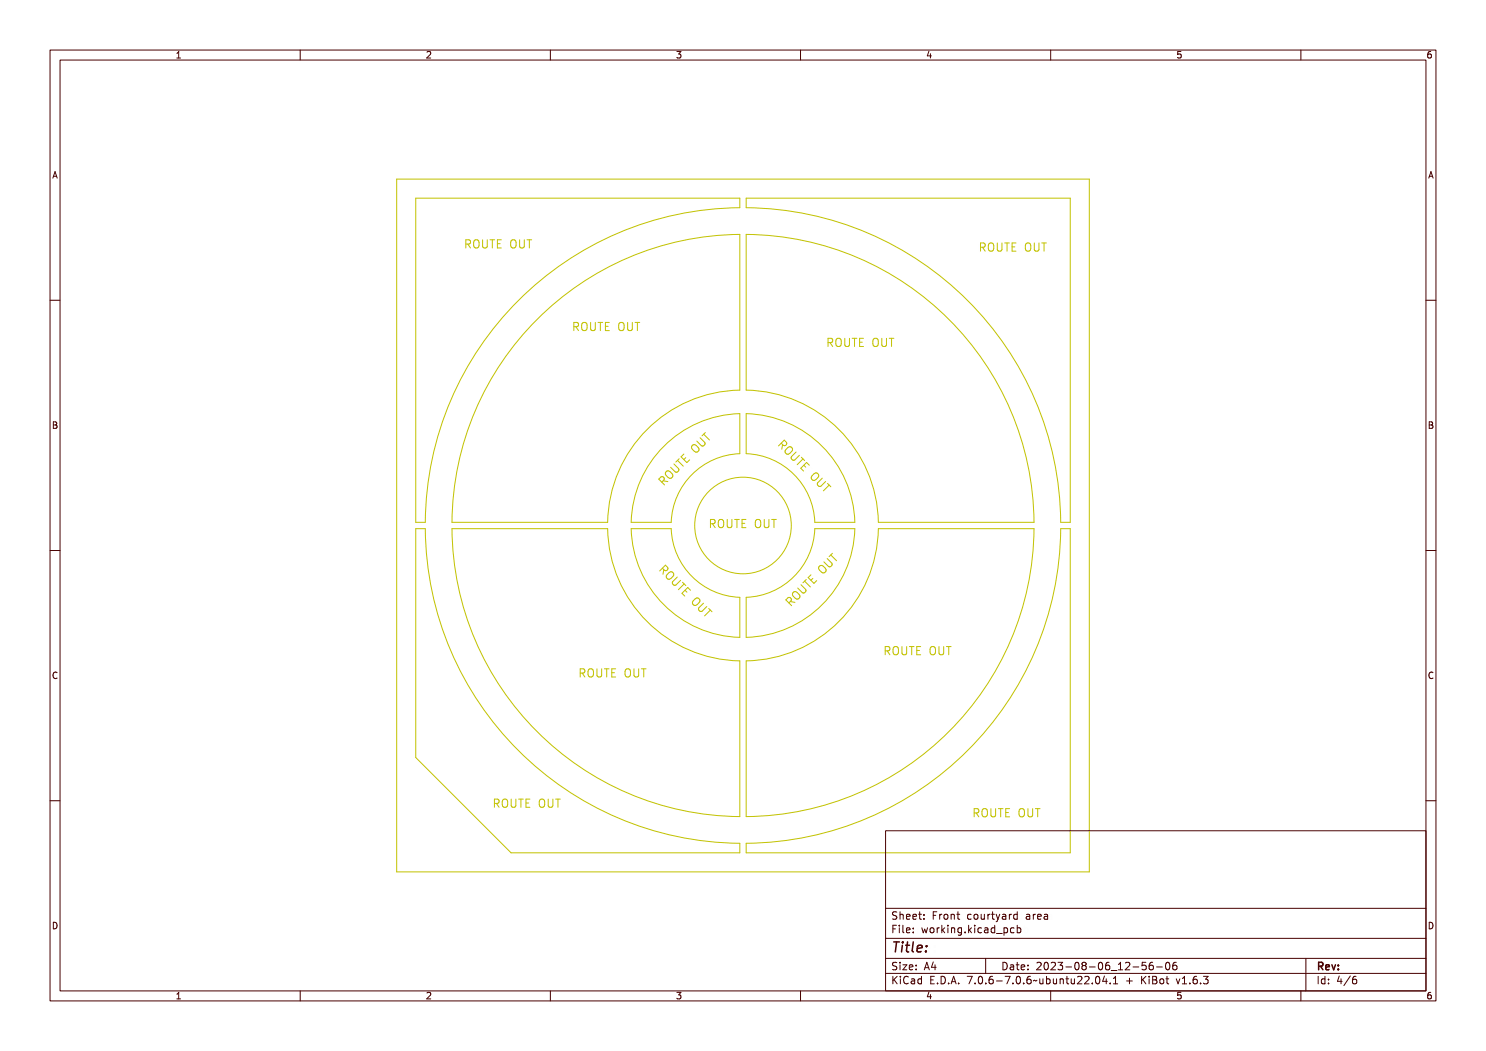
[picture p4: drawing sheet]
<svg xmlns="http://www.w3.org/2000/svg" width="297mm" height="210mm" viewBox="0 0 297 210" stroke-linecap="round" stroke-linejoin="round" font-family="sans-serif">
<g fill="none" stroke="#c2c200" stroke-width=".2">
<path d="M79.3 35.8h138.4v138.4h-138.4zM83.1 39.6h64.8v1.9a63.4 63.4 0 0 0-62.9 62.9h-1.9zM149.1 39.6h64.8v64.8h-1.9a63.4 63.4 0 0 0-62.9-62.9zM92.8 48.2a.8 .8 0 0 1 .9 .2v.4l-.3 .2 .5 .8h-.2l-.3-.6-.2-.1h-.2v.7h-.2zM93 48.3h.2a.29 .29 0 0 1 .3 .3 .29 .29 0 0 1-.3 .3h-.2zM94.3 48.2a.58 .58 0 0 1 .7 .1 .58 .58 0 0 1 .1 .7 .58 .58 0 0 1-.5 .8 .58 .58 0 0 1-.5-.8zM94.4 48.4a.62 .62 0 0 1 .5 .9l-.2 .3a.62 .62 0 0 1-.4-1zM95.4 48.2h.2v1a.29 .29 0 0 0 .3 .4 .29 .29 0 0 0 .3-.4v-1h.2v.9a.52 .52 0 0 1-.5 .7 .52 .52 0 0 1-.5-.7zM96.6 48.2h1.2v.1h-.5v1.5h-.2v-1.5h-.5zM98.1 48.2h.9v.1h-.7v.5h.7v.2h-.7v.6h.7v.2h-.9zM100.9 48.2a.58 .58 0 0 1 .6 .1 .58 .58 0 0 1 .2 .7 .58 .58 0 0 1-.5 .8 .58 .58 0 0 1-.6-.8zM101 48.4a.62 .62 0 0 1 .4 .9l-.1 .3a.62 .62 0 0 1-.4-1z"/>
<path d="M102 48.2h.2v1a.29 .29 0 0 0 .3 .4 .29 .29 0 0 0 .3-.4v-1h.2v.9a.52 .52 0 0 1-.5 .7 .52 .52 0 0 1-.5-.7zM103.2 48.2h1.2v.1h-.5v1.5h-.2v-1.5h-.5zM105.3 47.9h1M105.8 47.9v1.7M149.1 46.8a58 58 0 0 1 57.6 57.6h-31.1a26.9 26.9 0 0 0-26.5-26.4zM195.6 48.8a.8 .8 0 0 1 1 .3v.3l-.3 .2 .5 .8h-.2l-.3-.5-.2-.2h-.2v.7h-.3zM195.9 49h.2a.28 .28 0 0 1 .3 .3 .28 .28 0 0 1-.3 .2h-.2zM197.2 48.9a.58 .58 0 0 1 .6 0 .58 .58 0 0 1 .2 .7 .58 .58 0 0 1-.5 .8 .58 .58 0 0 1-.6-.8zM197.3 49a.62 .62 0 0 1 .4 1l-.1 .2a.62 .62 0 0 1-.4-1zM198.3 48.8h.2v1.1a.29 .29 0 0 0 .3 .4 .29 .29 0 0 0 .3-.4v-1.1h.2v1a.52 .52 0 0 1-.5 .6 .52 .52 0 0 1-.5-.6zM199.5 48.8h1.2v.2h-.5v1.4h-.2v-1.4h-.5zM201 48.8h.9v.2h-.7v.5h.7v.1h-.7v.6h.7v.2h-.9z"/>
<path d="M203.7 48.9a.58 .58 0 0 1 .7 0 .58 .58 0 0 1 .2 .7 .58 .58 0 0 1-.6 .8 .58 .58 0 0 1-.5-.8zM203.9 49a.62 .62 0 0 1 .4 1l-.1 .2a.62 .62 0 0 1-.5-1zM204.8 48.8h.3v1.1a.29 .29 0 0 0 .2 .4 .29 .29 0 0 0 .3-.4v-1.1h.2v1a.52 .52 0 0 1-.5 .6 .52 .52 0 0 1-.5-.6zM206 48.8h1.3v.2h-.5v1.4h-.3v-1.4h-.5zM208.2 48.5h.9M208.7 48.5v1.7M107.3 63.8a57.9 57.9 0 0 1 40.6-17v31.2a26.9 26.9 0 0 0-26.4 26.4h-31.2a57.9 57.9 0 0 1 17-40.6zM114.4 64.7a.8 .8 0 0 1 .9 .2v.4l-.3 .2 .5 .8h-.2l-.3-.6-.2-.1h-.2v.7h-.2zM114.6 64.9h.2a.28 .28 0 0 1 .3 .2 .28 .28 0 0 1-.3 .3h-.2zM115.9 64.7a.58 .58 0 0 1 .7 .1 .58 .58 0 0 1 .1 .7 .58 .58 0 0 1-.5 .8 .58 .58 0 0 1-.6-.8zM116 64.9a.62 .62 0 0 1 .5 1l-.2 .2a.62 .62 0 0 1-.4-1zM117 64.7h.2v1.1a.29 .29 0 0 0 .3 .3 .29 .29 0 0 0 .3-.3v-1.1h.2v1a.52 .52 0 0 1-.5 .6 .52 .52 0 0 1-.5-.6z"/>
<path d="M118.2 64.7h1.2v.2h-.5v1.4h-.2v-1.4h-.5zM119.7 64.7h.9v.2h-.7v.4h.7v.2h-.7v.6h.7v.2h-.9zM122.4 64.7a.58 .58 0 0 1 .7 .1 .58 .58 0 0 1 .2 .7 .58 .58 0 0 1-.6 .8 .58 .58 0 0 1-.5-.8zM122.6 64.9a.62 .62 0 0 1 .4 1l-.1 .2a.62 .62 0 0 1-.4-1zM123.6 64.7h.2v1.1a.29 .29 0 0 0 .3 .3 .29 .29 0 0 0 .2-.3v-1.1h.3v1a.52 .52 0 0 1-.5 .6 .52 .52 0 0 1-.5-.6zM124.8 64.7h1.2v.2h-.5v1.4h-.2v-1.4h-.5zM126.9 64.4h1M127.4 64.4v1.7M165.2 67.9a.8 .8 0 0 1 .9 .2v.4l-.3 .2 .5 .7h-.2l-.3-.5-.2-.1h-.2v.6h-.2zM165.4 68h.2a.28 .28 0 0 1 .3 .3 .28 .28 0 0 1-.3 .3h-.2zM166.7 67.9a.58 .58 0 0 1 .7 .1 .58 .58 0 0 1 .1 .6 .58 .58 0 0 1-.5 .9 .58 .58 0 0 1-.6-.9zM166.8 68a.62 .62 0 0 1 .5 1l-.2 .3a.62 .62 0 0 1-.4-1z"/>
<path d="M167.8 67.9h.2v1a.29 .29 0 0 0 .3 .4 .29 .29 0 0 0 .3-.4v-1h.2v.9a.52 .52 0 0 1-.5 .7 .52 .52 0 0 1-.5-.7zM169 67.9h1.2v.1h-.5v1.4h-.2v-1.4h-.5zM170.5 67.9h.9v.1h-.7v.5h.7v.2h-.7v.6h.7v.1h-.9zM173.2 67.9a.58 .58 0 0 1 .7 .1 .58 .58 0 0 1 .2 .6 .58 .58 0 0 1-.6 .9 .58 .58 0 0 1-.5-.9zM173.4 68a.62 .62 0 0 1 .4 1l-.1 .3a.62 .62 0 0 1-.4-1zM174.4 67.9h.2v1a.29 .29 0 0 0 .3 .4 .29 .29 0 0 0 .2-.4v-1h.3v.9a.52 .52 0 0 1-.5 .7 .52 .52 0 0 1-.5-.7zM175.6 67.9h1.2v.1h-.5v1.4h-.2v-1.4h-.5zM177.7 67.6h1M178.2 67.6v1.6M131.6 96.1a.81 .81 0 0 1 .9-.4l.2 .2v.4l.9 .2-.2 .1-.6-.2-.2 .1-.2 .2 .5 .4-.2 .2zM132 96a.29 .29 0 0 1 .5-.1 .29 .29 0 0 1 0 .5l-.2 .1-.4-.4zM132.9 94.8a.9 .9 0 0 1 .9 .3 .9 .9 0 0 1 .2 .9 .91 .91 0 0 1-.9-.2 .91 .91 0 0 1-.2-1z"/>
<path d="M133 95a.84 .84 0 0 1 .9 .9 .85 .85 0 0 1-.9-.9zM133.3 88.6a22.2 22.2 0 0 1 14.6-5.9v8a14.2 14.2 0 0 0-13.7 13.7h-8.1a22.3 22.3 0 0 1 7.2-15.8zM133.5 94.3l.1-.2 .8 .8a.3 .3 0 0 0 .4 .1 .3 .3 0 0 0 0-.5l-.8-.8 .2-.1 .7 .7a.51 .51 0 0 1 .1 .8 .51 .51 0 0 1-.8-.1zM134.3 93.4l.9-.8 .1 .1-.3 .4 1 1-.2 .1-1-1-.4 .4zM135.4 92.4l.6-.7 .2 .2-.6 .5 .4 .3 .5-.5 .1 .1-.5 .5 .4 .4 .5-.5 .2 .1-.7 .7zM137.5 90.2a.9 .9 0 0 1 1 .2 .9 .9 0 0 1 .2 1 .91 .91 0 0 1-1-.2 .91 .91 0 0 1-.2-1zM137.6 90.3a.84 .84 0 0 1 1 1 .85 .85 0 0 1-1-1zM138.3 89.5l.7 .8a.3 .3 0 0 0 .5 0 .3 .3 0 0 0-.1-.4l-.7-.8 .1-.2 .7 .7a.51 .51 0 0 1 .1 .8 .51 .51 0 0 1-.8-.1l-.7-.6zM139 88.8l.8-.9 .1 .2-.3 .3 1 1-.2 .2-1-1-.3 .3zM140.6 86.8l1.2 1.1M141 86.4l-.7 .7M149.1 82.7a22.3 22.3 0 0 1 21.8 21.7h-8a14.2 14.2 0 0 0-13.8-13.7z"/>
<path d="M156.9 90.3l1.1-1.1a.81 .81 0 0 1 .5 .8l-.2 .3-.4-.1-.2 .9-.2-.1 .2-.7-.2-.3-.5 .4zM157.2 88.6l-.5-.7-1.1 1.2M157.6 89.8l.4-.4 .2 .2a.29 .29 0 0 1 0 .4 .29 .29 0 0 1-.4 0zM158.4 90.6a.59 .59 0 0 1 .9-.2 .59 .59 0 0 1-.2 1 .59 .59 0 0 1-1 .2 .59 .59 0 0 1 .3-1zM158.5 90.8l.2-.1a.32 .32 0 0 1 .5-.1 .32 .32 0 0 1-.1 .5l-.3 .3a.32 .32 0 0 1-.5 .1 .32 .32 0 0 1 .1-.5zM159.2 91.7l.7-.7 .1 .2-.7 .7a.3 .3 0 0 0-.1 .5 .3 .3 0 0 0 .5-.1l.7-.7 .2 .1-.7 .7a.51 .51 0 0 1-.8 .1 .51 .51 0 0 1 .1-.8zM160.7 91.9l.9 .8-.2 .2-.3-.4-1 1-.2-.1 1-1-.3-.4zM161.8 92.9l.6 .7-.1 .1-.5-.5-.4 .3 .5 .5-.1 .2-.5-.5-.4 .4 .5 .5-.1 .1-.7-.7zM163 95.3a.59 .59 0 0 1 1-.2 .59 .59 0 0 1-.3 .9 .59 .59 0 0 1-.9 .2 .59 .59 0 0 1 .2-.9zM163.2 95.4l.1-.1a.32 .32 0 0 1 .5-.1 .32 .32 0 0 1-.1 .5l-.3 .3a.32 .32 0 0 1-.5 .1 .32 .32 0 0 1 .1-.5zM163.8 96.4l.7-.7 .2 .1-.8 .8a.3 .3 0 0 0-.1 .5 .3 .3 0 0 0 .5-.1l.8-.8 .1 .2-.7 .7a.51 .51 0 0 1-.8 .1 .51 .51 0 0 1 .1-.8zM165.4 96.5l.8 .9-.1 .1-.4-.3-1 1-.1-.2 1-1-.4-.4z"/>
<path d="M83.1 105.6h1.9a63.4 63.4 0 0 0 62.9 62.9v1.9h-45.8l-19-19zM90.3 105.6h31.2a26.9 26.9 0 0 0 26.4 26.5v31.1a58 58 0 0 1-57.6-57.6zM126.1 105.6h8.1a14.2 14.2 0 0 0 13.7 13.8v8a22.3 22.3 0 0 1-21.8-21.8zM132.2 113.6l.4-.5 .2 .2a.29 .29 0 0 1 0 .4 .29 .29 0 0 1-.4 0zM132.6 112.9a.81 .81 0 0 1 .5 .8l-.3 .3-.3-.1-.2 .9-.2-.1 .2-.6-.1-.3-.1-.1-.5 .5-.1-.2zM132.9 114.3a.59 .59 0 0 1 1-.2 .59 .59 0 0 1-.2 1 .59 .59 0 0 1-1 .2 .59 .59 0 0 1 .2-1zM133.1 114.5l.1-.1a.32 .32 0 0 1 .6-.1 .32 .32 0 0 1-.1 .5l-.3 .3a.32 .32 0 0 1-.6 .1 .32 .32 0 0 1 .2-.5zM133.8 115.4l.6-.7 .2 .2-.8 .8a.3 .3 0 0 0 0 .4 .3 .3 0 0 0 .4 0l.8-.8 .2 .1-.7 .7a.51 .51 0 0 1-.8 .1 .51 .51 0 0 1 .1-.8zM135.2 115.7l.1-.1 .9 .8-.2 .2-.3-.4-1 1-.2-.1 1-1zM136.3 116.6l.7 .7-.1 .1-.5-.5-.4 .3 .5 .5-.1 .2-.5-.5-.4 .4 .5 .5-.1 .1-.7-.6zM137.6 119a.59 .59 0 0 1 .9-.2 .59 .59 0 0 1-.2 .9 .59 .59 0 0 1-.9 .2 .59 .59 0 0 1 .2-.9zM137.7 119.1l.2-.1a.32 .32 0 0 1 .5-.1 .32 .32 0 0 1-.1 .5l-.3 .3a.32 .32 0 0 1-.5 .1 .32 .32 0 0 1 .1-.5z"/>
<path d="M141.7 104a.8 .8 0 0 1 .9 .3v.4l-.3 .2 .5 .7h-.2l-.3-.5-.2-.1h-.2v.6h-.2zM141.9 104.2h.2a.28 .28 0 0 1 .3 .3 .28 .28 0 0 1-.3 .3h-.2zM143.2 104.1a.58 .58 0 0 1 .7 .1 .58 .58 0 0 1 .1 .6 .58 .58 0 0 1-.5 .9 .58 .58 0 0 1-.5-.9zM143.3 104.2a.62 .62 0 0 1 .5 1l-.2 .3a.62 .62 0 0 1-.4-1zM144.3 104h.2v1.1a.29 .29 0 0 0 .3 .4 .29 .29 0 0 0 .3-.4v-1.1h.2v1a.52 .52 0 0 1-.5 .7 .52 .52 0 0 1-.5-.7zM145.5 104h1.2v.2h-.5v1.4h-.2v-1.4h-.5zM147 104h.9v.2h-.7v.5h.7v.2h-.7v.6h.7v.1h-.9zM149.1 119.4a14.2 14.2 0 0 0 13.8-13.8h8a22.3 22.3 0 0 1-21.8 21.8zM149.7 104.1a.58 .58 0 0 1 .7 .1 .58 .58 0 0 1 .2 .6 .58 .58 0 0 1-.5 .9 .58 .58 0 0 1-.6-.9zM149.9 104.2a.62 .62 0 0 1 .4 1l-.1 .3a.62 .62 0 0 1-.4-1zM150.9 104h.2v1.1a.29 .29 0 0 0 .3 .4 .29 .29 0 0 0 .2-.4v-1.1h.3v1a.52 .52 0 0 1-.5 .7 .52 .52 0 0 1-.5-.7zM152.1 104h1.2v.2h-.5v1.4h-.2v-1.4h-.5z"/>
<path d="M154.2 103.8h1M154.7 103.8v1.6M158.3 119a.9 .9 0 0 1 .9 .2 .9 .9 0 0 1 .2 .9 .91 .91 0 0 1-.9-.2 .91 .91 0 0 1-.2-.9zM158.4 119.1a.84 .84 0 0 1 .9 .9 .85 .85 0 0 1-.9-.9zM158.9 118.4l.1-.1 .8 .7a.3 .3 0 0 0 .4 .1 .3 .3 0 0 0 0-.5l-.8-.7 .2-.2 .7 .7a.51 .51 0 0 1 .1 .8 .51 .51 0 0 1-.8-.1zM159.7 117.6l.9-.9 .1 .1-.3 .4 1 1-.2 .1-1-1-.4 .4zM160.8 116.5l.6-.6 .2 .1-.6 .5 .4 .3 .5-.5 .1 .2-.5 .5 .4 .4 .5-.6 .2 .2-.7 .7zM162.9 114.3a.9 .9 0 0 1 1 .2 .9 .9 0 0 1 .2 1 .91 .91 0 0 1-1-.2 .91 .91 0 0 1-.2-1zM163 114.5a.84 .84 0 0 1 1 .9 .85 .85 0 0 1-1-.9zM163.5 113.8l.2-.2 .7 .8a.3 .3 0 0 0 .5 .1 .3 .3 0 0 0-.1-.5l-.7-.8 .1-.1 .7 .7a.51 .51 0 0 1 .1 .8 .51 .51 0 0 1-.8-.1zM164.4 112.9l.8-.8 .1 .1-.3 .4 1 .9-.2 .2-1-1-.3 .4zM166 110.9l1.2 1.1"/>
<path d="M166.4 110.6l-.7 .6M115.6 133.9a.8 .8 0 0 1 1 .3v.3l-.3 .2 .5 .8h-.2l-.3-.6-.2-.1h-.2v.7h-.3zM115.9 134.1h.2a.29 .29 0 0 1 .3 .2 .29 .29 0 0 1-.3 .3h-.2zM117.1 134a.58 .58 0 0 1 .7 0 .58 .58 0 0 1 .2 .7 .58 .58 0 0 1-.5 .8 .58 .58 0 0 1-.6-.8zM117.3 134.1a.62 .62 0 0 1 .4 1l-.1 .2a.62 .62 0 0 1-.4-1zM118.3 133.9h.2v1.1a.29 .29 0 0 0 .3 .3 .29 .29 0 0 0 .2-.3v-1.1h.3v1a.52 .52 0 0 1-.5 .6 .52 .52 0 0 1-.5-.6zM119.5 133.9h1.2v.2h-.5v1.4h-.2v-1.4h-.5zM120.9 133.9h1v.2h-.7v.4h.7v.2h-.7v.6h.7v.2h-1zM123.7 134a.58 .58 0 0 1 .7 0 .58 .58 0 0 1 .1 .7 .58 .58 0 0 1-.5 .8 .58 .58 0 0 1-.5-.8zM123.9 134.1a.62 .62 0 0 1 .4 1l-.1 .2a.62 .62 0 0 1-.5-1zM124.8 133.9h.2v1.1a.29 .29 0 0 0 .3 .3 .29 .29 0 0 0 .3-.3v-1.1h.2v1a.52 .52 0 0 1-.5 .6 .52 .52 0 0 1-.5-.6zM126 133.9h1.2v.2h-.5v1.4h-.2v-1.4h-.5z"/>
<path d="M128.2 133.6h.9M128.7 133.6v1.7M138.4 120.1l.7-.7 .1 .1-.7 .8a.3 .3 0 0 0-.1 .5 .3 .3 0 0 0 .5-.1l.7-.8 .2 .2-.7 .7a.51 .51 0 0 1-.8 .1 .51 .51 0 0 1 .1-.8zM139.9 120.2l.9 .9-.1 .1-.4-.3-1 1-.1-.2 1-1-.4-.3zM141.6 121.6l.7 .6M142 121.9l-1.2 1.2M149.1 132.1a26.9 26.9 0 0 0 26.5-26.5h31.1a58 58 0 0 1-57.6 57.6zM157 120.3a.81 .81 0 0 1 .9-.5l.2 .2v.4l.9 .2-.2 .1-.6-.1h-.2l-.2 .2 .5 .5-.2 .1zM157.4 120.1a.29 .29 0 0 1 .5 0 .29 .29 0 0 1 0 .4l-.2 .2-.4-.4zM176.6 129.4a.8 .8 0 0 1 .9 .3l.1 .4-.3 .2 .5 .7h-.3l-.2-.5-.3-.1h-.2v.6h-.2zM176.8 129.6h.2a.28 .28 0 0 1 .4 .3 .28 .28 0 0 1-.4 .3h-.2zM178.1 129.5a.58 .58 0 0 1 .7 .1 .58 .58 0 0 1 .1 .6 .58 .58 0 0 1-.5 .9 .58 .58 0 0 1-.5-.9z"/>
<path d="M178.3 129.6a.62 .62 0 0 1 .4 1l-.1 .3a.62 .62 0 0 1-.5-1zM179.2 129.4h.2v1.1a.29 .29 0 0 0 .3 .4 .29 .29 0 0 0 .3-.4v-1.1h.2v1a.52 .52 0 0 1-.5 .7 .52 .52 0 0 1-.5-.7zM180.4 129.4h1.2v.2h-.5v1.4h-.2v-1.4h-.5zM181.9 129.4h.9v.2h-.7v.5h.7v.2h-.7v.6h.8v.1h-1zM184.7 129.5a.58 .58 0 0 1 .7 .1 .58 .58 0 0 1 .1 .6 .58 .58 0 0 1-.5 .9 .58 .58 0 0 1-.6-.9zM184.8 129.6a.62 .62 0 0 1 .4 1l-.1 .3a.62 .62 0 0 1-.4-1zM185.8 129.4h.2v1.1a.29 .29 0 0 0 .3 .4 .29 .29 0 0 0 .3-.4v-1.1h.2v1a.52 .52 0 0 1-.5 .7 .52 .52 0 0 1-.5-.7zM187 129.4h1.2v.2h-.5v1.4h-.2v-1.4h-.5zM189.2 129.2h.9M189.6 129.2v1.6M98.5 159.9a.8 .8 0 0 1 .9 .3v.3l-.3 .3 .5 .7h-.2l-.3-.5-.2-.2h-.2v.7h-.2zM100 160a.58 .58 0 0 1 .7 .1 .58 .58 0 0 1 .1 .6 .58 .58 0 0 1-.5 .9 .58 .58 0 0 1-.5-.9z"/>
<path d="M101.1 159.9h.2v1.1a.29 .29 0 0 0 .3 .4 .29 .29 0 0 0 .3-.4v-1.1h.2v1a.52 .52 0 0 1-.5 .7 .52 .52 0 0 1-.5-.7zM102.3 159.9h1.2v.2h-.5v1.4h-.2v-1.4h-.5zM103.8 159.9h.9v.2h-.7v.5h.7v.2h-.7v.5h.8v.2h-1zM106.6 160a.58 .58 0 0 1 .7 .1 .58 .58 0 0 1 .1 .6 .58 .58 0 0 1-.5 .9 .58 .58 0 0 1-.6-.9zM107.7 159.9h.2v1.1a.29 .29 0 0 0 .3 .4 .29 .29 0 0 0 .3-.4v-1.1h.2v1a.52 .52 0 0 1-.5 .7 .52 .52 0 0 1-.5-.7zM108.9 159.9h1.2v.2h-.5v1.4h-.2v-1.4h-.5zM111 159.7h1M111.5 159.7v1.6M98.7 160.1h.2a.28 .28 0 0 1 .3 .3 .28 .28 0 0 1-.3 .3h-.2zM100.2 160.1a.62 .62 0 0 1 .4 1l-.2 .2a.62 .62 0 0 1-.4-1zM106.7 160.1a.62 .62 0 0 1 .4 1l-.1 .2a.62 .62 0 0 1-.4-1zM149.1 168.5a63.4 63.4 0 0 0 62.9-62.9h1.9v64.8h-64.8z"/>
<path d="M194.4 161.8a.8 .8 0 0 1 .9 .3v.3l-.3 .3 .5 .7h-.2l-.3-.5-.2-.1h-.2v.6h-.2zM194.6 162h.2a.29 .29 0 0 1 .3 .3 .29 .29 0 0 1-.3 .3h-.2zM195.9 161.9a.58 .58 0 0 1 .7 .1 .58 .58 0 0 1 .1 .6 .58 .58 0 0 1-.5 .9 .58 .58 0 0 1-.5-.9zM196 162a.62 .62 0 0 1 .5 1l-.2 .2a.62 .62 0 0 1-.4-1zM197 161.8h.2v1.1a.29 .29 0 0 0 .3 .4 .29 .29 0 0 0 .3-.4v-1.1h.2v1a.52 .52 0 0 1-.5 .7 .52 .52 0 0 1-.5-.7zM198.2 161.8h1.2v.2h-.5v1.4h-.2v-1.4h-.5zM199.7 161.8h.9v.2h-.7v.5h.7v.2h-.7v.5h.7v.2h-.9zM202.5 161.9a.58 .58 0 0 1 .6 .1 .58 .58 0 0 1 .2 .6 .58 .58 0 0 1-.5 .9 .58 .58 0 0 1-.6-.9zM202.6 162a.62 .62 0 0 1 .4 1l-.1 .2a.62 .62 0 0 1-.4-1zM203.6 161.8h.2v1.1a.29 .29 0 0 0 .3 .4 .29 .29 0 0 0 .3-.4v-1.1h.2v1a.52 .52 0 0 1-.5 .7 .52 .52 0 0 1-.5-.7zM204.8 161.8h1.2v.2h-.5v1.4h-.2v-1.4h-.5zM206.9 161.6h1"/>
<path d="M207.4 161.6v1.6"/>
<circle cx="148.5" cy="105" r="9.7"/>
</g>
<g fill="none" stroke="#480000" stroke-width=".2">
<path d="M10 10h277v190h-277zM12 12h273v186h-273zM60 10v2M110 10v2M160 10v2M210 10v2M260 10v2M10 60h2M285 60h2M10 110h2M285 110h2M10 160h2"/>
<path d="M285 160h2M177 166h108v32h-108zM60 198v2M110 198v2M160 198v2M177 181.5h108M177 187.5h108M177 191.5h108M177 194.5h108M178.1 195.2h.2v.6l.6-.6h.3l-.6 .6 .6 .8h-.2l-.5-.7-.2 .2v.5h-.2zM178.2 185h.9v.2h-.7v.4h.6v.2h-.6v.7h-.2zM178.3 182.4l.5-.1h.2v.2a.31 .31 0 0 0-.5-.1 .31 .31 0 0 0 0 .5 .5 .5 0 0 1 .6 .6 .5 .5 0 0 1-.8 .2l-.1-.2a.34 .34 0 0 0 .4 .1 .34 .34 0 0 0 .1-.5 .47 .47 0 0 1-.5-.2 .47 .47 0 0 1 .1-.5z"/>
<path d="M178.3 192.5l.5-.1h.2v.2a.31 .31 0 0 0-.5-.1 .31 .31 0 0 0 0 .5 .5 .5 0 0 1 .6 .6 .5 .5 0 0 1-.8 .2l-.1-.2a.34 .34 0 0 0 .4 .1 .34 .34 0 0 0 .1-.5 .47 .47 0 0 1-.5-.2 .47 .47 0 0 1 .1-.5zM179.4 182.2h.2v.6a.35 .35 0 0 1 .4-.1 .35 .35 0 0 1 .2 .4v.6h-.2v-.8h-.4v.8h-.2zM179.5 185.4h.4v.9h.4v.2h-.9v-.2h.3v-.8h-.2zM179.5 192.8h.4v.9h.4v.1h-.9v-.1h.3v-.8h-.2zM179.5 195.6h.4v.9h.4v.1h-.9v-.1h.3v-.8h-.2zM179.7 184.9h.2v.3h-.2zM179.7 192.3h.2v.3h-.2zM179.7 195.1h.2v.3h-.2zM180.6 184.9h.4v1.3l.4 .1v.2l-.5-.2v-1.2h-.3zM180.6 192.8h.8l-.6 .9h.6v.1h-.8l.6-.9h-.6zM180.7 182.8l.1-.1a.49 .49 0 0 1 .5 0 .49 .49 0 0 1 .2 .5h-.8a.42 .42 0 0 0 .3 .4 .42 .42 0 0 0 .4-.1 .47 .47 0 0 1-.4 .3 .47 .47 0 0 1-.4-.3zM180.7 195.4a.4 .4 0 0 1 .4-.3 .4 .4 0 0 1 .4 .3 .56 .56 0 0 0-.8 .4 .56 .56 0 0 0 .5 .7l.3-.1a.43 .43 0 0 1-.5 .3 .43 .43 0 0 1-.4-.4v-.6z"/>
<path d="M180.8 182.9l.4-.1 .1 .3h-.6zM181.8 195.6l.3-.1a.43 .43 0 0 1 .5 .5v.6h-.1v-.1a.38 .38 0 0 1-.5 .2 .38 .38 0 0 1-.2-.5 .38 .38 0 0 1 .4-.2h.3a.35 .35 0 0 0-.3-.4 .35 .35 0 0 0-.4 .2zM181.9 182.8l.1-.1a.49 .49 0 0 1 .5 0 .49 .49 0 0 1 .2 .5h-.8a.42 .42 0 0 0 .3 .4 .42 .42 0 0 0 .5-.1 .47 .47 0 0 1-.5 .3 .47 .47 0 0 1-.4-.3zM181.9 185.5l.1-.1a.49 .49 0 0 1 .5 0 .49 .49 0 0 1 .2 .5h-.8a.42 .42 0 0 0 .3 .4 .42 .42 0 0 0 .5-.1 .47 .47 0 0 1-.5 .3 .47 .47 0 0 1-.4-.3zM181.9 192.9l.1-.1a.49 .49 0 0 1 .5 0 .49 .49 0 0 1 .2 .5h-.8a.42 .42 0 0 0 .3 .4 .42 .42 0 0 0 .5-.1 .47 .47 0 0 1-.5 .3 .47 .47 0 0 1-.4-.3zM182 196.2l.5-.1a.31 .31 0 0 1-.2 .4 .31 .31 0 0 1-.4-.1zM182 182.9l.4-.1 .1 .3h-.6zM182 185.6l.4-.1 .1 .3h-.6zM182 193l.4-.1 .1 .3h-.6zM183 195.7l.4-.2 .2 .2v-.6h.2v1.5h-.2v-.1a.42 .42 0 0 1-.5 .1 .42 .42 0 0 1-.2-.5zM183.2 195.8l.1-.1a.4 .4 0 0 1 .3 .4 .4 .4 0 0 1-.3 .4l-.2-.2zM183.2 182.3h.2v.4h.4v.1h-.4v.7l.4 .1v.1h-.4l-.1-.1-.1-.8h-.3v-.1h.3z"/>
<path d="M183.3 185.4h.2v.3h-.2zM183.3 186.2h.2v.3h-.2zM183.3 192.8h.2v.3h-.2zM183.3 193.6h.2v.2h-.2zM184.5 182.7h.2v.3h-.2zM184.5 183.5h.2v.2h-.2zM185.2 185.4h.2l.2 .8 .1-.5h.2l.2 .5 .1-.8h.2l-.2 1.1h-.2l-.2-.7-.2 .7h-.1zM185.4 195.2h.9v.2h-.7v.4h.6v.2h-.6v.5h.7v.1h-.9zM185.7 192.4h.2l.5 1.4h-.2l-.1-.3h-.5l-.1 .3h-.2zM185.8 192.6l.2 .7h-.4zM186.6 182.3h.9v.2h-.7v.4h.6v.2h-.6v.6h-.2zM186.8 185.6l.1-.1a.39 .39 0 0 1 .4 .4 .39 .39 0 0 1-.4 .4l-.1-.2z"/>
<path d="M186.9 196.4h.2v.2h-.2zM187.1 192.4h.2v.9h.2v.2h-.2v.3h-.2v-.3h-.6zM187.1 192.6v.7h-.4zM187.8 195.2a.76 .76 0 0 1 .9 .7 .76 .76 0 0 1-.9 .7zM188 195.4a.57 .57 0 0 1 .5 .5 .57 .57 0 0 1-.5 .6zM188 182.7h.2v.2v-.1a.29 .29 0 0 1 .3-.2 .29 .29 0 0 1 .3 .3 .37 .37 0 0 0-.5-.1 .37 .37 0 0 0-.1 .4v.5h-.2zM188 185.4h.2v.2v-.1a.29 .29 0 0 1 .3-.2 .29 .29 0 0 1 .3 .3 .37 .37 0 0 0-.5-.1 .37 .37 0 0 0-.1 .4v.6h-.2zM189.1 184.9h.1v.9l.5-.4h.2l-.4 .4 .5 .7h-.2l-.4-.6-.2 .1v.5h-.1zM189.2 182.9l.1-.1a.39 .39 0 0 1 .4 .4 .39 .39 0 0 1-.4 .4l-.1-.2zM189.3 196.4h.3v.2h-.3zM190.2 182.7h.2v.1a.35 .35 0 0 1 .4-.1 .35 .35 0 0 1 .3 .4v.6h-.2l-.1-.8h-.3l-.1 .8h-.2zM190.3 185.4h.4v.9h.4v.2h-.9v-.2h.4v-.8h-.3z"/>
<path d="M190.5 195.2h.3l.4 1.4h-.2l-.1-.3h-.5l-.1 .3h-.2zM190.6 184.9h.1v.3h-.1zM190.6 195.4l.2 .7h-.4zM191.4 185.4h.2v.1a.35 .35 0 0 1 .4-.1 .35 .35 0 0 1 .3 .4v.7h-.2l-.1-.9h-.3l-.1 .9h-.2zM191.7 182.3h.1v.4h.4v.1h-.4v.7l.4 .1v.1h-.4l-.1-.1v-.8h-.3v-.1h.3zM191.7 196.4h.3v.2h-.3zM192.7 185.5l.3-.2 .3 .2v-.1h.2v1a.53 .53 0 0 1-.8 .4v-.2a.36 .36 0 0 0 .4 .1 .36 .36 0 0 0 .2-.4l-.1 .1a.53 .53 0 0 1-.7-.3 .53 .53 0 0 1 .2-.6zM192.8 185.6l.1-.1a.39 .39 0 0 1 .4 .4 .39 .39 0 0 1-.4 .4l-.1-.2zM193.8 195.2h.9l-.5 1.4h-.2l.5-1.2h-.7zM194 182.8a.39 .39 0 0 1 .4-.2 .39 .39 0 0 1 .3 .3 .4 .4 0 0 0-.6 0 .4 .4 0 0 0 0 .6 .4 .4 0 0 0 .6 0 .45 .45 0 0 1-.6 .3 .45 .45 0 0 1-.3-.6zM194.1 186.2h.3v.3h-.3zM195.1 184.9h.2v.9l.4-.4h.3l-.5 .4 .5 .7h-.2l-.4-.6-.1 .1v.5h-.2z"/>
<path d="M195.2 182.9l.1-.1a.39 .39 0 0 1 .4 .4 .39 .39 0 0 1-.4 .4l-.1-.2zM195.3 196.4h.3v.2h-.3zM196.2 182.7h.2v.8l.2 .1 .3-.2v-.7h.2v1h-.2v-.1a.35 .35 0 0 1-.4 .2 .35 .35 0 0 1-.3-.5zM196.3 185.4h.5v.9h.3v.2h-.9v-.2h.4v-.8h-.3zM196.3 195.4a.57 .57 0 0 1 .7 0 .57 .57 0 0 1 .1 .8 .5 .5 0 0 1-.6 .5 .5 .5 0 0 1-.3-.8zM196.5 195.4a.61 .61 0 0 1 .4 1l-.1 .1a.61 .61 0 0 1-.4-1zM196.6 184.9h.2v.3h-.2zM197 191.5v3M197.6 185.5a.39 .39 0 0 1 .4-.2 .39 .39 0 0 1 .3 .3 .4 .4 0 0 0-.6 0 .4 .4 0 0 0 0 .6 .4 .4 0 0 0 .6 0 .45 .45 0 0 1-.6 .3 .45 .45 0 0 1-.3-.6zM197.6 182.7h.2v.2v-.1a.29 .29 0 0 1 .4-.2 .29 .29 0 0 1 .2 .3 .37 .37 0 0 0-.4-.1 .37 .37 0 0 0-.2 .4v.5h-.2zM197.7 196.4h.3v.2h-.3zM198.7 185.4l.2-.1a.43 .43 0 0 1 .6 .5v.7h-.2v-.2a.38 .38 0 0 1-.5 .2 .38 .38 0 0 1-.2-.5 .38 .38 0 0 1 .5-.2h.2a.35 .35 0 0 0-.3-.4 .35 .35 0 0 0-.3 .2z"/>
<path d="M198.7 195.4a.38 .38 0 0 1 .4-.3 .38 .38 0 0 1 .3 .3 .43 .43 0 0 0-.5 0 .43 .43 0 0 0-.1 .5 .46 .46 0 0 1 .7 .1 .46 .46 0 0 1-.2 .6 .46 .46 0 0 1-.7-.2zM198.8 186l.5-.1a.31 .31 0 0 1-.1 .4 .31 .31 0 0 1-.4-.1zM198.9 182.3h.2v.4h.4v.1h-.4v.7l.4 .1v.1h-.4l-.2-.1v-.8h-.3v-.1h.3zM199.8 182.7h.1l.4 .8 .3-.8h.2l-.3 .7a.68 .68 0 0 1-.7 .8l.4-.5zM199.9 185.5l.3-.2 .3 .2v-.6h.2v1.6h-.2v-.2a.42 .42 0 0 1-.5 .1 .42 .42 0 0 1-.2-.5zM200 196h.5v.2h-.5zM200 185.6l.1-.1a.39 .39 0 0 1 .4 .4 .39 .39 0 0 1-.4 .4l-.1-.2zM200.1 192.4a.76 .76 0 0 1 1 .7 .76 .76 0 0 1-1 .7zM200.3 192.6a.57 .57 0 0 1 .6 .5 .57 .57 0 0 1-.6 .6zM200.9 186.8l1.2 .1zM201 195.2h.9l-.5 1.4h-.2l.5-1.2h-.7zM201.1 182.7l.2-.1a.43 .43 0 0 1 .6 .5v.6h-.2v-.1a.38 .38 0 0 1-.5 .2 .38 .38 0 0 1-.2-.5 .38 .38 0 0 1 .5-.2h.2a.35 .35 0 0 0-.2-.4 .35 .35 0 0 0-.4 .2z"/>
<path d="M201.2 183.3l.5-.1a.31 .31 0 0 1-.1 .4 .31 .31 0 0 1-.4-.1zM201.4 192.8l.3-.1a.43 .43 0 0 1 .5 .5v.6h-.1v-.1a.38 .38 0 0 1-.5 .2 .38 .38 0 0 1-.2-.5 .38 .38 0 0 1 .4-.2h.3a.35 .35 0 0 0-.3-.4 .35 .35 0 0 0-.4 .2zM201.6 193.4l.5-.1a.31 .31 0 0 1-.2 .4 .31 .31 0 0 1-.4-.1zM202.2 185.4h.2v.1a.53 .53 0 0 1 .8 .3 .53 .53 0 0 1-.6 .7l-.2-.2v.6h-.2zM202.4 182.7h.2v.2l.1-.1a.29 .29 0 0 1 .3-.2 .29 .29 0 0 1 .2 .3 .37 .37 0 0 0-.4-.1 .37 .37 0 0 0-.2 .4v.5h-.2zM202.5 185.6l.1-.1a.4 .4 0 0 1 .4 .4 .4 .4 0 0 1-.4 .4l-.2-.2zM202.5 196.4h.3v.2h-.3zM202.8 192.4h.2v.4h.4v.1h-.4v.7l.4 .1v.1h-.4l-.2-.1v-.8h-.3v-.1h.3zM203.5 182.8l.3-.2 .3 .2v-.6h.2v1.5h-.2v-.1a.42 .42 0 0 1-.5 .1 .42 .42 0 0 1-.2-.5zM203.5 195.4a.57 .57 0 0 1 .8 0 .57 .57 0 0 1 0 .8 .5 .5 0 0 1-.6 .5 .5 .5 0 0 1-.3-.8zM203.6 185.5a.39 .39 0 0 1 .4-.2 .39 .39 0 0 1 .3 .3 .4 .4 0 0 0-.5 0 .4 .4 0 0 0 0 .6 .4 .4 0 0 0 .5 0 .45 .45 0 0 1-.6 .3 .45 .45 0 0 1-.2-.6zM203.6 182.9l.1-.1a.4 .4 0 0 1 .4 .4 .4 .4 0 0 1-.4 .4l-.1-.2z"/>
<path d="M203.7 195.4a.61 .61 0 0 1 .4 1l-.1 .1a.61 .61 0 0 1-.3-1zM203.9 192.9l.1-.1a.49 .49 0 0 1 .5 0 .49 .49 0 0 1 .2 .5h-.8a.42 .42 0 0 0 .3 .4 .42 .42 0 0 0 .5-.1 .47 .47 0 0 1-.5 .3 .47 .47 0 0 1-.4-.3zM204 193l.4-.1 .1 .3h-.6zM204.7 184.9h.1v.6a.53 .53 0 0 1 .8 .3 .53 .53 0 0 1-.6 .7l-.2-.2v.2h-.1zM204.9 185.6l.1-.1a.39 .39 0 0 1 .4 .4 .39 .39 0 0 1-.4 .4l-.1-.2zM204.9 196.4h.3v.2h-.3zM205.3 192.8h.2v.3h-.2zM205.3 193.6h.2v.2h-.2zM205.9 182.7l.3-.1a.43 .43 0 0 1 .5 .5v.6h-.2v-.1a.38 .38 0 0 1-.5 .2 .38 .38 0 0 1-.2-.5 .38 .38 0 0 1 .5-.2h.2a.35 .35 0 0 0-.2-.4 .35 .35 0 0 0-.4 .2zM205.9 195.4a.38 .38 0 0 1 .4-.3 .38 .38 0 0 1 .3 .3 .43 .43 0 0 0-.5 0 .43 .43 0 0 0-.1 .5 .46 .46 0 0 1 .7 .1 .46 .46 0 0 1-.2 .6 .46 .46 0 0 1-.6-.2zM206.1 183.3l.4-.1a.31 .31 0 0 1-.1 .4 .31 .31 0 0 1-.4-.1zM207 196l1-.1a.49 .49 0 0 1-.8 .1l-.2 .2z"/>
<path d="M207.2 182.7h.2v.2l.1-.1a.29 .29 0 0 1 .3-.2 .29 .29 0 0 1 .2 .3 .37 .37 0 0 0-.4-.1 .37 .37 0 0 0-.2 .4v.5h-.2zM207.4 192.5a.53 .53 0 0 1 .8 .1 .53 .53 0 0 1-.3 .7l-.3 .4h.7v.1h-.9l.3-.5a.4 .4 0 0 0 .3-.4 .4 .4 0 0 0-.3-.4l-.3 .2zM208.3 195.6h.1l.1 .8 .2 .1 .2-.2v-.7h.2v1h-.2v-.1a.35 .35 0 0 1-.4 .2 .35 .35 0 0 1-.2-.5zM208.3 182.8l.2-.1a.49 .49 0 0 1 .5 0 .49 .49 0 0 1 .2 .5h-.8a.42 .42 0 0 0 .3 .4 .42 .42 0 0 0 .4-.1 .47 .47 0 0 1-.4 .3 .47 .47 0 0 1-.4-.3zM208.5 182.9l.3-.1 .2 .3h-.6zM208.7 192.6a.57 .57 0 0 1 .7 0 .57 .57 0 0 1 .1 .8 .5 .5 0 0 1-.6 .5 .5 .5 0 0 1-.3-.8zM208.9 192.6a.61 .61 0 0 1 .3 1l-.1 .1a.61 .61 0 0 1-.3-1zM209.5 195.1h.2v.6a.53 .53 0 0 1 .7 .3 .53 .53 0 0 1-.6 .7l-.1-.2v.1h-.2zM209.5 182.7l.3-.1a.43 .43 0 0 1 .5 .5v.6h-.2v-.1a.38 .38 0 0 1-.5 .2 .38 .38 0 0 1-.2-.5 .38 .38 0 0 1 .5-.2h.2a.35 .35 0 0 0-.2-.4 .35 .35 0 0 0-.4 .2zM209.7 183.3l.4-.1a.31 .31 0 0 1-.1 .4 .31 .31 0 0 1-.4-.1zM209.7 195.8l.1-.1a.4 .4 0 0 1 .4 .4 .4 .4 0 0 1-.4 .4l-.1-.2zM209.8 192.5a.53 .53 0 0 1 .8 .1 .53 .53 0 0 1-.3 .7l-.3 .4h.7v.1h-.9l.3-.5a.4 .4 0 0 0 .3-.4 .4 .4 0 0 0-.3-.4l-.3 .2z"/>
<path d="M210 198v2M210.7 195.6h.2v.8l.2 .1 .2-.2v-.7h.2v1h-.2v-.1a.35 .35 0 0 1-.4 .2 .35 .35 0 0 1-.2-.5zM211 192.4a.46 .46 0 0 1 .6 0 .46 .46 0 0 1 .1 .6l-.1 .1a.47 .47 0 0 1 .2 .7 .47 .47 0 0 1-.7 0l-.1-.2a.35 .35 0 0 0 .5 .1 .35 .35 0 0 0 0-.5h-.3v-.2a.29 .29 0 0 0 .4-.1 .29 .29 0 0 0-.1-.4 .29 .29 0 0 0-.4 .1h-.1zM211.9 195.6h.2v.1a.35 .35 0 0 1 .4-.1 .35 .35 0 0 1 .2 .4v.6h-.2v-.8h-.4v.8h-.2zM212.4 193.2h.5v.2h-.5zM213.3 195.2h.2v.4h.4v.1h-.4v.7l.4 .1v.1h-.4l-.2-.1v-.8h-.3v-.1h.3zM213.5 192.6a.57 .57 0 0 1 .7 0 .57 .57 0 0 1 .1 .8 .5 .5 0 0 1-.6 .5 .5 .5 0 0 1-.3-.8zM213.7 192.6a.61 .61 0 0 1 .3 1v.1a.61 .61 0 0 1-.4-1zM214.3 195.6h.2v.8l.2 .1 .2-.2v-.7h.2v1h-.2v-.1a.35 .35 0 0 1-.4 .2 .35 .35 0 0 1-.2-.5zM214.7 192.5a.41 .41 0 0 1 .7-.1 .41 .41 0 0 1-.2 .7 .42 .42 0 0 1 .2 .6 .42 .42 0 0 1-.7 0 .42 .42 0 0 1 .2-.6l-.3-.2zM215.5 195.3a.53 .53 0 0 1 .8 .1 .53 .53 0 0 1-.3 .7l-.3 .4h.6v.1h-.9l.4-.5a.4 .4 0 0 0 .3-.4 .4 .4 0 0 0-.3-.4l-.3 .2zM216 193.2h.5v.2h-.5z"/>
<path d="M216.7 195.3a.53 .53 0 0 1 .8 .1 .53 .53 0 0 1-.3 .7l-.3 .4h.6v.1h-.9l.4-.5a.4 .4 0 0 0 .3-.4 .4 .4 0 0 0-.3-.4l-.3 .2zM217.1 192.6a.57 .57 0 0 1 .7 0 .57 .57 0 0 1 .1 .8 .5 .5 0 0 1-.6 .5 .5 .5 0 0 1-.3-.8zM217.3 192.6a.61 .61 0 0 1 .3 1v.1a.61 .61 0 0 1-.4-1zM218.2 196.4h.2v.2h-.2zM218.3 192.6a.38 .38 0 0 1 .4-.3 .38 .38 0 0 1 .3 .3 .43 .43 0 0 0-.5 0 .43 .43 0 0 0-.1 .5 .46 .46 0 0 1 .6 .1 .46 .46 0 0 1-.1 .6 .46 .46 0 0 1-.7-.2zM219.2 195.4a.57 .57 0 0 1 .7 0 .57 .57 0 0 1 .1 .8 .5 .5 0 0 1-.7 .5 .5 .5 0 0 1-.3-.8zM219.2 194.2l1.3 .1zM219.4 195.4a.61 .61 0 0 1 .3 1l-.1 .1a.61 .61 0 0 1-.3-1zM220.7 192.5l.5-.1v1.3h.3v.1h-.8v-.1h.3v-1.1h-.3zM220.8 195.2h.2v.9h.2v.2h-.2v.3h-.2v-.3h-.6zM220.8 195.4v.7h-.4zM221.8 196.4h.2v.2h-.2z"/>
<path d="M221.8 192.5a.53 .53 0 0 1 .8 .1 .53 .53 0 0 1-.3 .7l-.3 .4h.7v.1h-.9l.3-.5a.4 .4 0 0 0 .4-.4 .4 .4 0 0 0-.4-.4l-.3 .2zM222.8 195.3l.5-.1v1.3h.3v.1h-.8v-.1h.3v-1.1h-.3zM223.2 193.2h.5v.2h-.5zM224.3 192.4h.7v.2h-.6v.3a.53 .53 0 0 1 .7 .7 .53 .53 0 0 1-.9 .2v-.2a.38 .38 0 0 0 .5 .1 .38 .38 0 0 0 .1-.5 .38 .38 0 0 0-.5-.1zM225.4 195.5h.2v.4h.4v.2h-.4v.4h-.2v-.4h-.4v-.2h.4zM225.5 192.6a.38 .38 0 0 1 .4-.3 .38 .38 0 0 1 .3 .3 .43 .43 0 0 0-.5 0 .43 .43 0 0 0-.1 .5 .46 .46 0 0 1 .7 .1 .46 .46 0 0 1-.2 .6 .46 .46 0 0 1-.7-.2zM226.8 193.2h.5v.2h-.5zM227.5 195.2h.2v.6l.6-.6h.2l-.6 .6 .6 .8h-.2l-.5-.7-.1 .2v.5h-.2zM227.9 192.6a.57 .57 0 0 1 .8 0 .57 .57 0 0 1 0 .8 .5 .5 0 0 1-.6 .5 .5 .5 0 0 1-.3-.8zM228.2 192.6a.61 .61 0 0 1 .3 1l-.1 .1a.61 .61 0 0 1-.3-1zM228.8 195.6h.4v.9h.4v.1h-.9v-.1h.4v-.8h-.3zM229.1 195.1h.1v.3h-.1z"/>
<path d="M229.1 192.6a.38 .38 0 0 1 .4-.3 .38 .38 0 0 1 .3 .3 .43 .43 0 0 0-.5 0 .43 .43 0 0 0-.1 .5 .46 .46 0 0 1 .7 .1 .46 .46 0 0 1-.2 .6 .46 .46 0 0 1-.6-.2zM229.9 195.2h.4a.35 .35 0 0 1 .5 .2 .35 .35 0 0 1-.3 .5 .41 .41 0 0 1 .3 .5 .41 .41 0 0 1-.5 .2h-.4zM230.1 196h.2a.27 .27 0 0 1 .3 .2 .27 .27 0 0 1-.3 .3h-.2zM230.1 195.4h.2a.23 .23 0 0 1 .3 .2 .23 .23 0 0 1-.3 .2h-.2zM231.2 193.2h1.1M231.3 195.8l.1-.1a.39 .39 0 0 1 .4 .4 .39 .39 0 0 1-.4 .4l-.1-.2zM232.6 195.2h.1v.4h.4v.1h-.4l.1 .7 .3 .1v.1h-.3l-.2-.1v-.8h-.3v-.1h.3zM233.2 192.4l.1-.1a.8 .8 0 0 1 .5 .7 .8 .8 0 0 1-.5 .8 1 1 0 0 1-.1-1.4zM234.6 195.6h.2l.3 .9 .4-.9h.2l-.4 1h-.3zM235.1 192.3l-.4 .1a1.01 1.01 0 0 0 0 1.4l.5-.2v-.5l-.2-.2h-.3l-.3 .2M236 195.3l.5-.1v1.3h.3v.1h-.8v-.1h.3v-1.1h-.3zM237.4 196.4h.3v.2h-.3z"/>
<path d="M238.4 195.4a.38 .38 0 0 1 .4-.3 .38 .38 0 0 1 .3 .3 .43 .43 0 0 0-.5 0 .43 .43 0 0 0-.1 .5 .46 .46 0 0 1 .7 .1 .46 .46 0 0 1-.2 .6 .46 .46 0 0 1-.7-.2zM239.8 196.4h.3v.2h-.3zM240.7 195.2a.46 .46 0 0 1 .6 0 .46 .46 0 0 1 .1 .6l-.1 .1a.47 .47 0 0 1 .2 .7 .47 .47 0 0 1-.7 0l-.1-.2a.35 .35 0 0 0 .5 .1 .35 .35 0 0 0 0-.5l-.3-.1v-.1a.29 .29 0 0 0 .4-.1 .29 .29 0 0 0-.1-.4 .29 .29 0 0 0-.4 .1h-.1zM260 198v2M261 191.5v6.5M263.2 195.2h.8v.2h-.3v1.1h.3v.1h-.8v-.1h.3v-1.1h-.3zM264.4 195.7l.3-.2 .3 .2v-.6h.2v1.5h-.2v-.1a.42 .42 0 0 1-.5 .1 .42 .42 0 0 1-.2-.5zM264.6 195.8l.1-.1a.4 .4 0 0 1 .3 .4 .4 .4 0 0 1-.3 .4l-.2-.2zM265.9 195.6h.2v.3h-.2zM265.9 196.4h.2v.2h-.2zM268.5 195.2h.2v.9h.2v.2h-.2v.3h-.2v-.3h-.6zM268.5 195.4v.7h-.4z"/>
<path d="M269.9 195.2h.2l-.8 1.6h-.2zM270.5 195.4a.38 .38 0 0 1 .4-.3 .38 .38 0 0 1 .3 .3 .43 .43 0 0 0-.5 0 .43 .43 0 0 0-.2 .5 .46 .46 0 0 1 .7 .1 .46 .46 0 0 1-.2 .6 .46 .46 0 0 1-.6-.2z"/>
<circle cx="187" cy="185.9" r=".53"/>
<circle cx="189.4" cy="183.2" r=".53"/>
<circle cx="195.4" cy="183.2" r=".53"/>
<circle cx="196.7" cy="195.9" r=".13"/>
<circle cx="199.1" cy="196.2" r=".32"/>
<circle cx="203.9" cy="195.9" r=".13"/>
<circle cx="206.3" cy="196.2" r=".32"/>
<circle cx="209" cy="193.1" r=".13"/>
<circle cx="213.8" cy="193.1" r=".13"/>
<circle cx="215" cy="193.4" r=".29"/>
<circle cx="215" cy="192.8" r=".25"/>
<circle cx="217.4" cy="193.1" r=".13"/>
<circle cx="218.7" cy="193.4" r=".32"/>
<circle cx="219.5" cy="195.9" r=".13"/>
<circle cx="225.9" cy="193.4" r=".32"/>
<circle cx="228.3" cy="193.1" r=".13"/>
<circle cx="229.5" cy="193.4" r=".32"/>
<circle cx="231.5" cy="196.1" r=".53"/>
<circle cx="238.8" cy="196.2" r=".32"/>
<circle cx="270.9" cy="196.2" r=".32"/>
</g>
<g fill="none" stroke="#480000" stroke-width=".3">
<path d="M178.1 188.4h1.4v.2h-.6v1.7h-.2v-1.7h-.6zM179.9 188.8h.7v1.3h.4v.2h-1.2v-.2h.5v-1.1h-.4zM180.3 188.3h.3v.3h-.3zM181.8 188.4h.2v.4h.6v.2h-.6v1l.6 .1v.2a.55 .55 0 0 1-.8-.5v-.8h-.4v-.2h.4zM183 188.3h.6l.1 1.6 .1 .2h.4v.2a.54 .54 0 0 1-.8-.5v-1.4h-.4zM184.8 189a.65 .65 0 0 1 .8-.1 .65 .65 0 0 1 .3 .7h-1.1a.56 .56 0 0 0 .4 .5 .56 .56 0 0 0 .6-.1v.2a.81 .81 0 0 1-1.1-.1 .81 .81 0 0 1 .1-1.1zM185 189.1l.4-.1 .2 .4h-.8zM186.7 188.9h.3v.4h-.3zM186.7 189.9h.3v.4h-.3zM263.1 192.4a.73 .73 0 0 1 .9 .2v.3l-.3 .3 .5 .6h-.2l-.3-.4-.2-.2h-.2v.6h-.2zM263.3 192.6h.2a.26 .26 0 0 1 .3 .2 .26 .26 0 0 1-.2 .3h-.3zM264.5 192.9l.1-.1a.49 .49 0 0 1 .5 0 .49 .49 0 0 1 .2 .5h-.8a.42 .42 0 0 0 .3 .4 .42 .42 0 0 0 .4-.1 .47 .47 0 0 1-.4 .3 .47 .47 0 0 1-.4-.3z"/>
<path d="M264.6 193l.3-.1 .2 .3h-.6zM265.5 192.8h.2l.3 .9 .3-.9h.2l-.4 1h-.2zM267.1 192.8h.2v.3h-.2zM267.1 193.6h.2v.2h-.2z"/>
</g>
<text font-size="2.7" fill="#480000" x="178" y="190.3">Title:</text>
<g font-size="2.2" fill="#c2c200">
<text x="92.6" y="49.8">ROUTE OUT</text>
<text x="195.5" y="50.4">ROUTE OUT</text>
<text x="114.2" y="66.3">ROUTE OUT</text>
<text x="165" y="69.4">ROUTE OUT</text>
<text x="156.8" y="90.2" transform="rotate(45 156.8 90.2)">ROUTE OUT</text>
<text x="132.6" y="97.4" transform="rotate(-45 132.6 97.4)">ROUTE OUT</text>
<text x="141.5" y="105.6">ROUTE OUT</text>
<text x="131.4" y="113.9" transform="rotate(45 131.4 113.9)">ROUTE OUT</text>
<text x="158" y="121.5" transform="rotate(-45 158 121.5)">ROUTE OUT</text>
<text x="176.4" y="131">ROUTE OUT</text>
<text x="115.5" y="135.5">ROUTE OUT</text>
<text x="98.3" y="161.5">ROUTE OUT</text>
<text x="194.2" y="163.4">ROUTE OUT</text>
</g>
<g font-size="2" fill="#480000">
<text x="178" y="183.7">Sheet: Front courtyard area</text>
<text x="178" y="186.5">File: working.kicad_pcb</text>
<text x="178" y="193.9">Size: A4</text>
<text x="178" y="196.6">KiCad E.D.A. 7.0.6-7.0.6~ubuntu22.04.1 + KiBot v1.6.3</text>
<text x="200" y="193.9">Date: 2023-08-06_12-56-06</text>
<text x="263" y="196.6">Id: 4/6</text>
<text x="263" y="193.9">Rev:</text>
</g>
<g font-size="1.7" fill="#480000">
<text x="35" y="11.7">1</text>
<text x="85" y="11.7">2</text>
<text x="135" y="11.7">3</text>
<text x="185" y="11.7">4</text>
<text x="235" y="11.7">5</text>
<text x="285" y="11.7">6</text>
<text x="10.5" y="35.7">A</text>
<text x="285.5" y="35.7">A</text>
<text x="10.5" y="85.6">B</text>
<text x="285.5" y="85.6">B</text>
<text x="10.5" y="135.7">C</text>
<text x="285.5" y="135.7">C</text>
<text x="10.5" y="185.6">D</text>
<text x="285.5" y="185.6">D</text>
<text x="35" y="199.7">1</text>
<text x="85" y="199.7">2</text>
<text x="135" y="199.7">3</text>
<text x="185" y="199.7">4</text>
<text x="235" y="199.7">5</text>
<text x="285" y="199.7">6</text>
</g>
</svg>
